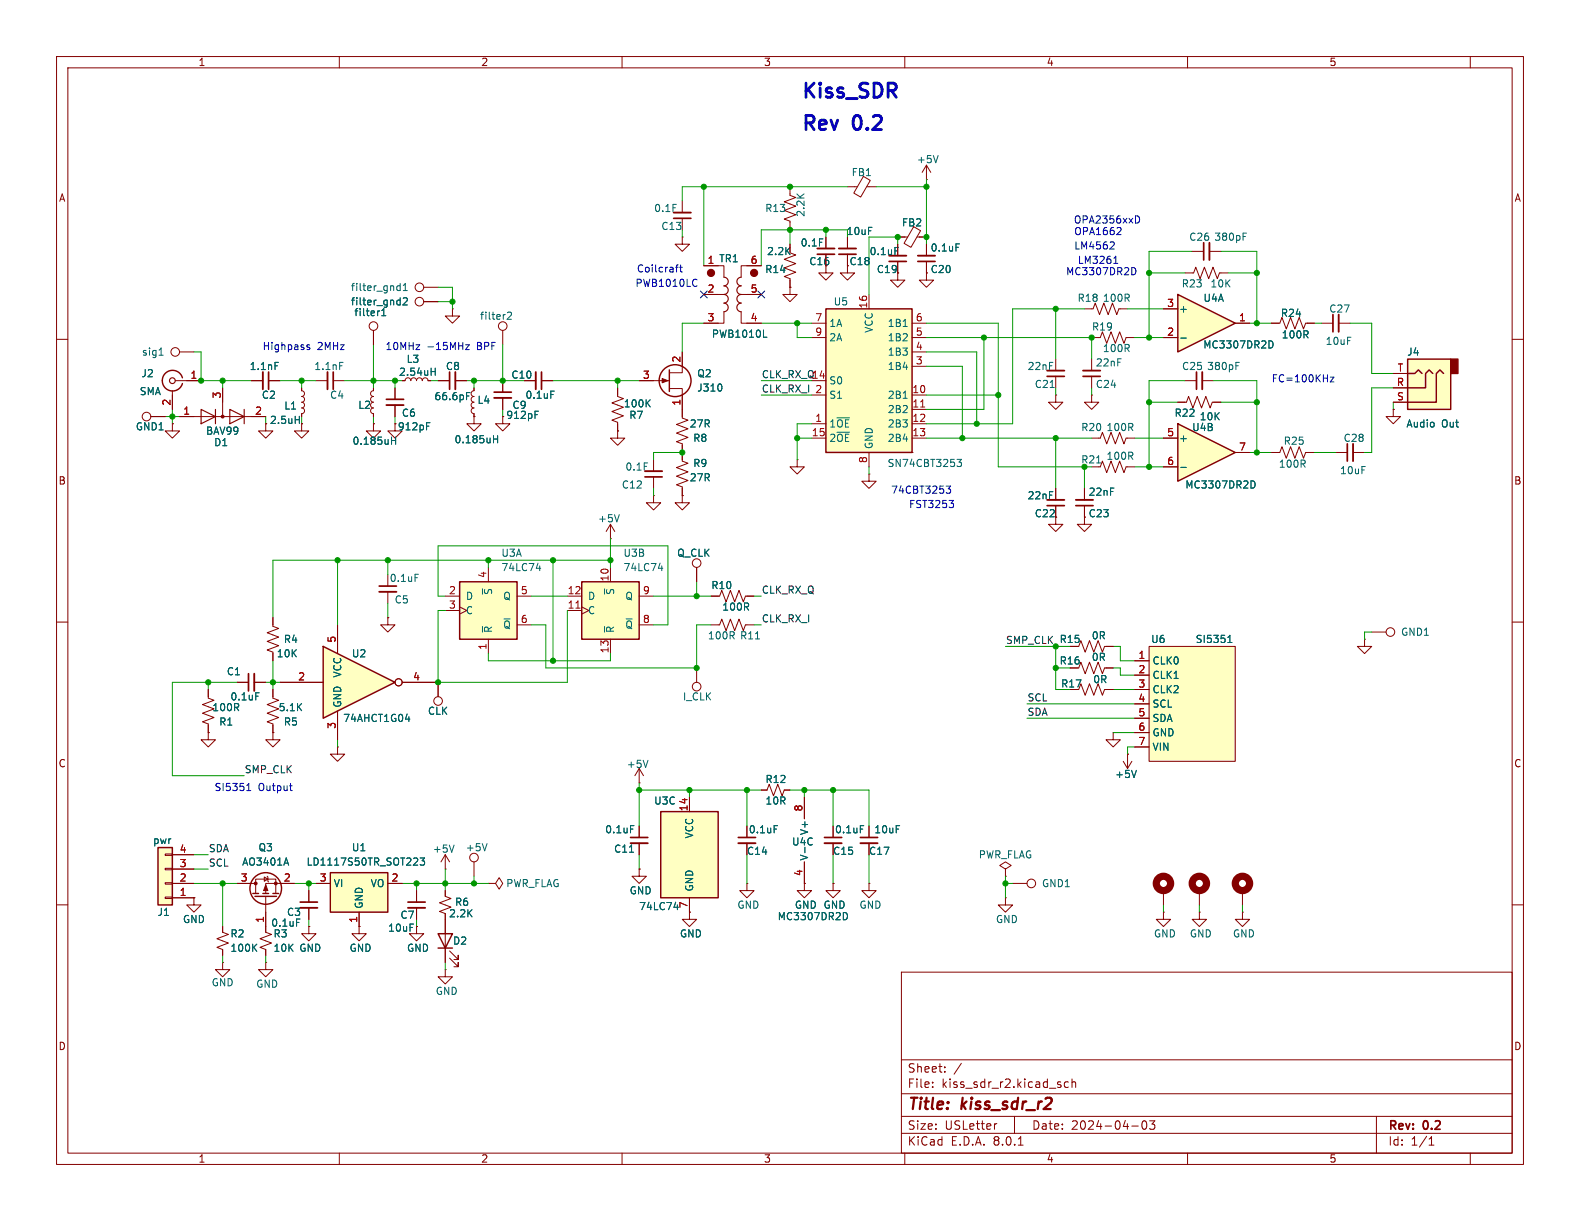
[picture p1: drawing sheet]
<svg xmlns="http://www.w3.org/2000/svg" width="279mm" height="216mm" viewBox="0 0 279 216" stroke-linecap="round" stroke-linejoin="round" font-family="sans-serif">
<g fill="none" stroke="#840000" stroke-width=".18">
<path d="M10 10h259.4v195.9h-259.4zM12 12h255.4v191.9h-255.4zM60 10v2M110 10v2M160 10v2M210 10v2M260 10v2M10 60h2M163.8 43.2v2M163.8 46.2v2.1M267.4 60h2M10 110h2"/>
<path d="M123.2 118.1v2.6M267.4 110h2M113 138.4h.1M113 135.9l-.7 1.3M113 135.9v2.5M113 135.9l.8 1.3M134.6 139.7h1l.4-1 .8 2 .7-2 .8 2 .4-1h1M10 160h2M78.7 157.5v1l1.1 .4-2.1 .7 2.1 .8-2.1 .8 1 .3v1.1M132.1 149.1v2M142.2 156.2v1.3h1.3l-1.3 1.3-1.2-1.3h1.2M142.2 156.2h.1"/>
<path d="M142.2 141v3.8M142.2 152.4v3.8M147.3 156.2v1.3h1.3l-1.3 1.3-1.3-1.3h1.3M147.3 156.2h.1M147.3 149.1v2M267.4 160h2M121.9 161.3v1.3h1.3l-1.3 1.2-1.3-1.2h1.3M121.9 161.3h.1M159.4 171.9h108v32h-108zM159.4 197.4h108M159.4 193.4h108M159.4 187.4h108"/>
<path d="M164.9 192.1v.2M164.9 191.4v.1M167.1 189.4v.2M167.1 188.7v.1M170 188l-1.3 1.9M176.3 198.7l-.3 .1M179.4 197.4v3M187.6 191.9v.3M188.9 191.4l-.4-.1-.3 .3v.4l.2 .2h.5M189.6 191.4l.2-.1 .3 .1 .1 .9M189.6 190.8v1.5M200.1 199.1h1.2"/>
<path d="M202.1 198.3l.2-.1a.81 .81 0 0 1 .6 .6 .81 .81 0 0 1-.3 .8l-.2 .1a.81 .81 0 0 1-.3-1.4zM203.3 198.2h.9l-.5 .6 .4 .1v.6l-.2 .2h-.4l-.2-.2M243.4 197.4v6.5M60 203.9v2M110 203.9v2M159.4 200.4h108M160 203.9v2M180.1 202.5h.8M210 203.9v2M252.7 202.5h.9M252.7 201.4l.4-.4v1.5M260 203.9v2"/>
<circle cx="123.2" cy="121.4" r=".76"/>
</g>
<path d="M162.3 45.2h3.1M130.6 149.1h3M145.8 149.1h3" fill="none" stroke="#840000" stroke-width=".33"/>
<path d="M162.3 46.2h3.1M130.6 148.1h3M145.8 148.1h3" fill="none" stroke="#840000" stroke-width=".3"/>
<path d="M169.1 43.1h.6M114.6 134.4l-.4 1.3M136.9 146h.6M142.3 149.8v1M152.1 146h.6M149.6 161.4a.72 .72 0 0 1-.2 1.2" fill="none" stroke="#006464" stroke-width=".18"/>
<path d="M116.8 143.5h10.2v15.3h-10.2z" fill="#ffffc2"/>
<path d="M116.8 143.5h10.2v15.3h-10.2z" fill="none" stroke="#840000" stroke-width=".25"/>
<g fill="none" stroke="#840000" stroke-width=".18">
<path d="M120.6 35.6v2M120.6 38.6v2M120.6 41.9v1.3h1.3l-1.3 1.3-1.2-1.3h1.2M120.6 41.9h.1M124.5 47h3.5v2M124.5 52.1h3.8M128 55.1v2.1h-3.5M130.8 52.1h3.8M131.1 55.1v2.1h3.5M134.6 47h-3.5v2M139.7 50.8v1.3h1.3l-1.3 1.2-1.3-1.2h1.3M139.7 50.8h.1"/>
<path d="M186.7 69.9v1.2h1.3l-1.3 1.3-1.3-1.3h1.3M186.7 69.9h.1M186.7 63.5v2M186.7 66.5v2.1M193 69.9v1.2h1.3l-1.3 1.3-1.2-1.3h1.2M193 69.9h.1M193 77.5h1.6l.3-1 .8 2 .8-2 .7 2 .8-2 .8 2 .3-1h1.6M107.9 95.3h.1M107.9 92.7l-.7 1.3M107.9 92.7v2.6M107.9 92.7l.8 1.3M194.6 82.6l.3-1.1 .8 2.1 .8-2.1 .7 2.1 .8-2.1 .8 2.1 .3-1h1.6"/>
<path d="M68.6 109.2v1.3h1.2l-1.2 1.3-1.3-1.3h1.3M68.6 109.2h.1M83.8 152.4v2.5M86.4 156.2h1.2l.7-1 .6 1-.6 1-.7-1M86.4 156.2h.1M113 153.7v1.2h1.3l-1.3 1.3-1.2-1.3h1.2M113 153.7h.1M113 146.1v2M113 149.1v2M121.9 141v2.5M121.9 158.8v2.5M153.7 156.2v1.3h1.2l-1.2 1.3-1.3-1.3h1.3"/>
<path d="M153.7 156.2h.1M153.7 146.1v2M153.7 149.1v2M177.8 153.7l1-.7-1-.6-1 .6 1 .7v1.2M177.8 154.9h.1M177.8 158.8v1.2h1.3l-1.3 1.3-1.3-1.3h1.3M177.8 158.8h.1"/>
<circle cx="83.8" cy="151.6" r=".76"/>
</g>
<path d="M135 59.6h.6M185.7 68.5h.7M109.5 91l-.4 1.3M193.9 81.9h.7M86.1 149.2l-.4 1.2M111.3 150.7h.7M111.5 146h.6M119.2 160.4h.8M119.8 160v.9" fill="none" stroke="#006464" stroke-width=".18"/>
<path d="M119.1 37.6h3.1M185.2 65.5h3M111.5 149.1h3.1M152.1 149.1h3.1" fill="none" stroke="#840000" stroke-width=".33"/>
<path d="M119.1 38.6h3.1M185.2 66.5h3M111.5 148.1h3.1M152.1 148.1h3.1" fill="none" stroke="#840000" stroke-width=".3"/>
<g fill="#840000" stroke="#840000" stroke-width=".18">
<circle cx="125.7" cy="48.3" r=".63"/>
<circle cx="133.3" cy="48.3" r=".63"/>
</g>
<path d="M128 49a.77 .77 0 0 1 .8 .8 .77 .77 0 0 1-.8 .8 .76 .76 0 0 1 .8 .7 .76 .76 0 0 1-.8 .8 .77 .77 0 0 1 .8 .7 .77 .77 0 0 1-.8 .8 .76 .76 0 0 1 .8 .8 .76 .76 0 0 1-.8 .7M131.1 49a.76 .76 0 0 0-.8 .8 .76 .76 0 0 0 .8 .7 .76 .76 0 0 0-.8 .8 .76 .76 0 0 0 .8 .8 .76 .76 0 0 0-.8 .7 .76 .76 0 0 0 .8 .8 .77 .77 0 0 0-.8 .8 .77 .77 0 0 0 .8 .7" fill="none" stroke="#840000" stroke-width=".2"/>
<path d="M102.9 102.9h10.1v10.1h-10.1z" fill="#ffffc2"/>
<path d="M102.9 102.9h10.1v10.1h-10.1z" fill="none" stroke="#840000" stroke-width=".25"/>
<g fill="none" stroke="#840000" stroke-width=".18">
<path d="M139.7 33v1.5l1 .4-2 .8 2 .7-2 .8 2 .8-2 .7 1 .4v1.5M139.7 44.7l1 .4-2 .7 2 .8-2 .8 2 .7-2 .8 1 .4v1.5M139.7 43.2v1.3M186.7 91.4v1.3h1.3l-1.3 1.3-1.3-1.3h1.3M186.7 91.4h.1M186.7 86.4v2M186.7 89.4v2M191.8 91.4v1.3h1.2l-1.2 1.3-1.3-1.3h1.3M191.8 91.4h.1M191.8 86.4v2M191.8 89.4v2M100.3 108h2.6"/>
<path d="M100.3 105.4h2.6M102.9 107.3l1.2 .7-1.2 .6M107.9 100.3v2.6M107.9 113v2.6M113 105.4h2.6M113 110.5h2.6M125.7 110.5h1.6l.3-1 .8 2 .8-2 .7 2 .8-2 .7 2 .4-1h1.5"/>
</g>
<path d="M101.8 107.5h.8" fill="none" stroke="#a90000" stroke-width=".18"/>
<path d="M106.9 110.8v1M116.4 100.5h.8M117 100.1v.8M133.6 113h.7" fill="none" stroke="#006464" stroke-width=".18"/>
<path d="M185.2 88.4h3M190.2 88.4h3.1" fill="none" stroke="#840000" stroke-width=".33"/>
<path d="M185.2 89.4h3M190.2 89.4h3.1" fill="none" stroke="#840000" stroke-width=".3"/>
<path d="M81.3 102.9h10.1v10.1h-10.1z" fill="#ffffc2"/>
<path d="M81.3 102.9h10.1v10.1h-10.1z" fill="none" stroke="#840000" stroke-width=".25"/>
<path d="M141 81.3v1.3h1.2l-1.2 1.2-1.3-1.2h1.3M141 81.3h.1M153.7 83.8v1.3h1.2l-1.2 1.3-1.3-1.3h1.3M153.7 83.8h.1M78.7 105.4h2.6M78.7 108h2.6M81.3 107.3l1.2 .7-1.2 .6M86.4 100.3v2.6M86.4 113v2.6M91.4 105.4h2.6M91.4 110.5h2.6M125.7 105.4h1.6l.3-1 .8 2 .8-2 .7 2 .8-2 .7 2 .4-1h1.5" fill="none" stroke="#840000" stroke-width=".18"/>
<path d="M85.3 110.8v1M94.8 100.5h.8M95.4 100.1v.8" fill="none" stroke="#006464" stroke-width=".18"/>
<path d="M146 54.6h15.3v25.4h-15.3z" fill="#ffffc2"/>
<path d="M146 54.6h15.3v25.4h-15.3z" fill="none" stroke="#840000" stroke-width=".25"/>
<g fill="none" stroke="#840000" stroke-width=".18">
<path d="M143.5 59.7h2.5M143.5 57.2h2.5M153.7 52.1v2.5M161.3 59.7h2.5M161.3 57.2h2.5M224.8 57.2h1.5l.4-1.1 .8 2.1 .7-2.1 .8 2.1 .7-2.1 .8 2.1 .4-1h1.5M233.7 57.2h2M236.7 57.2h2.1M143.5 74.9h2.5M143.5 69.9h2.5M143.5 77.5h2.5M143.5 67.3h2.5"/>
<path d="M161.3 74.9h2.5M161.3 69.9h2.5M161.3 72.4h2.5M161.3 77.5h2.5M161.3 64.8h2.5M161.3 62.2h2.5M153.7 80v2.6M161.3 80h.1M224.8 80h1.5l.4-1 .8 2 .7-2 .8 2 .7-2 .8 2 .4-1h1.5M236.2 80h2.1M239.3 80h2M68.6 104.6v2.1"/>
<path d="M190.8 114.3l.3-1 .8 2 .8-2 .7 2 .8-2 .7 2 .4-1h1.5M241.3 113v1.3h1.3l-1.3 1.3-1.3-1.3h1.3M241.3 113h.1M242.6 111.8h2.5"/>
<circle cx="245.9" cy="111.8" r=".76"/>
</g>
<path d="M159.7 57.7h.7M159.7 70.4h.7M169.2 81.2h.8l-.4 .5 .4 .1v.6l-.2 .1-.5-.1M73.4 101.5h.6" fill="none" stroke="#006464" stroke-width=".18"/>
<path d="M162.8 72h.7" fill="none" stroke="#a90000" stroke-width=".18"/>
<path d="M236.7 55.6v3.1M239.3 78.5v3M67.1 104.6h3" fill="none" stroke="#840000" stroke-width=".33"/>
<path d="M235.7 55.6v3.1M238.3 78.5v3M67.1 103.6h3" fill="none" stroke="#840000" stroke-width=".3"/>
<path d="M208.3 52.1l10.1 5.1-10.1 5z" fill="#ffffc2"/>
<path d="M208.3 52.1l10.1 5.1-10.1 5z" fill="none" stroke="#840000" stroke-width=".25"/>
<path d="M205.7 59.7h2.6M205.7 54.6h2.6M218.4 57.2h2.6M246.4 72.4v1.3h1.2l-1.2 1.2-1.3-1.2h1.3M246.4 72.4h.1M115.6 87.6v1.3h1.2l-1.2 1.3-1.3-1.3h1.3M115.6 87.6h.1M115.6 81.3v2M115.6 84.3v2.1M120.6 87.6v1.3h1.3l-1.3 1.3-1.2-1.3h1.2M120.6 87.6h.1M120.6 80v1.5l1.1 .4-2.1 .8 2.1 .7-2.1 .8 2.1 .8-2.1 .7 1 .4v1.5" fill="none" stroke="#840000" stroke-width=".18"/>
<path d="M208.8 59.8h1M224.7 60.3a.68 .68 0 0 1 .4 .6 .68 .68 0 0 1-.4 .6" fill="none" stroke="#006464" stroke-width=".18"/>
<path d="M114 83.3h3.1" fill="none" stroke="#840000" stroke-width=".33"/>
<path d="M114 84.3h3.1" fill="none" stroke="#840000" stroke-width=".3"/>
<path d="M248.9 63.5h7.6v8.9h-7.6z" fill="#ffffc2"/>
<path d="M256.5 63.5h1.3v2.5h-1.3z" fill="#840000" stroke="#840000" stroke-width=".25"/>
<path d="M248.9 63.5h7.6v8.9h-7.6zM248.9 66h1.3l.6-.6 .7 .6M253.4 66l-.7-.6-.6 .6v2.6h-3.2M255.3 66l-.7-.6-.6 .6v5.1h-5.1" fill="none" stroke="#840000" stroke-width=".25"/>
<path d="M246.4 68.6h2.5M246.4 71.1h2.5M246.4 66h2.5" fill="none" stroke="#840000" stroke-width=".18"/>
<path d="M208.3 74.9l10.1 5.1-10.1 5.1z" fill="#ffffc2"/>
<path d="M208.3 74.9l10.1 5.1-10.1 5.1z" fill="none" stroke="#840000" stroke-width=".25"/>
<g fill="none" stroke="#840000" stroke-width=".18">
<path d="M191.8 54.6h1.5l.4-1 .7 2 .8-2 .8 2 .7-2 .8 2 .4-1h1.5M193 59.7h1.6l.3-1 .8 2 .8-2 .7 2 .8-2 .8 2 .3-1h1.6M209.5 48.3h1.6l.4-1.1 .7 2.1 .8-2.1 .7 2.1 .8-2.1 .8 2.1 .3-1h1.6M210.8 44.5h2.1M213.9 44.5h2M66 68.6v.5l-.3 .1-.2 .4 .2 .4 .3 .1-.3 .1-.1 .2v.5l.4 .2-.3 .2-.2 .3 .2 .4 .3 .1-.3 .2-.2 .3 .2 .4 .3 .1v.6M193 63.5v2M193 66.5v2.1M205.7 77.5h2.6M208.3 71.1h1.5l.4-1 .7 2 .8-2 .8 2 .7-2 .8 2 .4-1h1.5M209.5 67.3h2.1M212.6 67.3h2"/>
<path d="M205.7 82.6h2.6M218.4 80h2.6M48.3 109.2v1.5l1 .4-2.1 .8 2.1 .7-2.1 .8 2.1 .8-2.1 .7 1.1 .4v1.5M123.2 100.3v2.6M196.8 129.5v1.3h1.3l-1.3 1.3-1.2-1.3h1.2M196.8 129.5h.1M198.6 134.6l.8 1.3M199.4 133.4h.1M199.4 133.4v2.5M200.2 134.6l-.8 1.3M179.1 156.2h2.5M205.7 157.5v2.5"/>
<path d="M212.1 157.5v2.5M219.7 157.5v2.5M205.7 161.3v1.3h1.3l-1.3 1.2-1.2-1.2h1.2M205.7 161.3h.1M212.1 161.3v1.3h1.3l-1.3 1.2-1.3-1.2h1.3M212.1 161.3h.1M219.7 161.3v1.3h1.3l-1.3 1.2-1.3-1.2h1.3M219.7 161.3h.1"/>
<circle cx="123.2" cy="99.6" r=".76"/>
<circle cx="182.4" cy="156.2" r=".76"/>
</g>
<path d="M219.8 41.8h.4M219.8 41.2h.6M69.2 77.9h.8M70 77.3v1.3M218.6 64.7h.4M218.6 64.1h.6M208.8 82.6h1M221.5 85a.68 .68 0 0 1 .5 .7 .68 .68 0 0 1-.5 .6M201 136.2l-.5 1.3" fill="none" stroke="#006464" stroke-width=".18"/>
<path d="M213.9 42.9v3.1M191.5 65.5h3.1M212.6 65.8v3" fill="none" stroke="#840000" stroke-width=".33"/>
<path d="M212.9 42.9v3.1M191.5 66.5h3.1M211.6 65.8v3" fill="none" stroke="#840000" stroke-width=".3"/>
<g fill="none" stroke="#840000" stroke-width="1.3">
<circle cx="205.7" cy="156.2" r="1.27"/>
<circle cx="212.1" cy="156.2" r="1.27"/>
<circle cx="219.7" cy="156.2" r="1.27"/>
</g>
<path d="M203.2 114.3h15.2v20.3h-15.2z" fill="#ffffc2"/>
<g fill="none" stroke="#840000" stroke-width=".18">
<path d="M149.9 33h1.7M152.7 31.2l1.2 .7-1.7 2.9-1.2-.7zM153.3 33h1.6M163.8 31.8h.1M163.8 29.2l.8 1.3M163.8 29.2v2.6M163.8 29.2l-.7 1.3M88.9 58.4v2.6M146 45v3.3h1.3l-1.3 1.2-1.2-1.2h1.2M146 41.9v2M149.9 45v3.3h1.2l-1.2 1.2-1.3-1.2h1.3M149.9 41.9v2"/>
<path d="M158.7 48.3v1.2h1.3l-1.3 1.3-1.2-1.3h1.2M158.7 48.3h.1M158.7 43.2v2M158.7 46.2v2.1M158.7 41.9h1.8M161.6 40.1l1.2 .7-1.7 2.9-1.2-.7zM162.2 41.9h1.6M163.8 48.3v1.2h1.3l-1.3 1.3-1.2-1.3h1.2M163.8 48.3h.1M26.7 73.7h2.5M30.5 74.9v1.3h1.2l-1.2 1.3-1.3-1.3h1.3M30.5 74.9h.1"/>
<path d="M30.5 69.1v3.3M31 67.3h4.6M31.7 73.7h15.3M31.7 62.2h2.6M39.4 68.6v5.1M44.4 67.3h2.1M47 74.9v1.3h1.3l-1.3 1.3-1.3-1.3h1.3M47 74.9h.1M47.5 67.3h2M88.9 73.7v1.2h1.3l-1.3 1.3-1.3-1.3h1.3M88.9 67.3v2M88.9 70.4v2"/>
<path d="M92.7 67.3h2M95.8 67.3h2M190.8 118.1l.3-1 .8 2 .8-2 .7 2 .8-2 .7 2 .4-1h1.5M200.7 116.8h2.5M200.7 119.4h2.5M203.2 114.3h15.2v20.3h-15.2zM190.8 121.9l.3-1 .8 2 .8-2 .7 2 .8-2 .7 2 .4-1h1.5M200.7 121.9h2.5M200.7 124.5h2.5M200.7 127h2.5M200.7 129.5h2.5M200.7 132.1h2.5"/>
<path d="M132.1 156.2v1.3h1.2l-1.2 1.3-1.3-1.3h1.3M132.1 156.2h.1"/>
<circle cx="88.9" cy="57.7" r=".76"/>
<circle cx="25.9" cy="73.7" r=".76"/>
<circle cx="31" cy="62.2" r=".76"/>
</g>
<path d="M165.9 27.5l-.4 1.3M89.7 55.3l.5-.1 .3 .4-.8 .9h.8M158.3 43.8h.6M28.1 62.8h.8M48.6 64.1h.6M94.6 73.3h.4M94.6 72.7h.6M97.4 69.2h.6M217.1 113.6h.7M217.1 112.7l.4-.4v1.3" fill="none" stroke="#006464" stroke-width=".18"/>
<g fill="none" stroke="#840000" stroke-width=".2">
<path d="M35.6 72.4l2.5 1.3-2.5 1.2zM38.1 72.4v2.5M40.6 72.4l2.6 1.3-2.6 1.2zM43.2 72.4v2.5"/>
<circle cx="30.5" cy="67.3" r=".51"/>
</g>
<circle cx="39.4" cy="73.7" r=".25" fill="#840000" stroke="#840000" stroke-width=".18"/>
<path d="M144.5 43.9h3.1M148.3 43.9h3.1M157.2 45.2h3.1M46.5 65.8v3M87.4 70.4h3M94.7 65.8v3" fill="none" stroke="#840000" stroke-width=".33"/>
<path d="M144.5 45h3.1M148.3 45h3.1M157.2 46.2h3.1M47.5 65.8v3M87.4 69.3h3M95.8 65.8v3" fill="none" stroke="#840000" stroke-width=".3"/>
<path d="M32.3 66.8a1.81 1.81 0 0 0-2.8-1 1.81 1.81 0 0 0 0 3 1.81 1.81 0 0 0 2.8-1" fill="none" stroke="#840000" stroke-width=".25"/>
<path d="M57.1 114.3l12.7 6.4-12.7 6.3z" fill="#ffffc2"/>
<g fill="none" stroke="#840000" stroke-width=".25">
<path d="M118.4 65.4v3.8M57.1 114.3l12.7 6.4-12.7 6.3z"/>
<circle cx="119.4" cy="67.3" r="2.82"/>
</g>
<g fill="none" stroke="#840000" stroke-width=".18">
<path d="M109.2 76.2v1.3h1.3l-1.3 1.2-1.3-1.2h1.3M109.2 76.2h.1M109.2 68.6v1.5l1 .4-2 .7 2 .8-2 .8 2 .7-2 .8 1 .4v1.5M113 67.3h5.4M118.4 68.7h2.2v5.2l1.1 .4-2.1 .8 2.1 .7-2.1 .8 2.1 .7-2.1 .8 1 .4v1.5M120.6 62.2v3.7h-2.2M59.7 110.5v5.1M41.9 120.7h2M45 120.7h2M48.3 129.5v1.3h1.2l-1.2 1.3-1.3-1.3h1.3M48.3 129.5h.1M48.3 121.9v1.5l1 .4-2.1 .8 2.1 .7-2.1 .8 2.1 .8-2.1 .7 1.1 .4v1.5"/>
<path d="M49.5 120.7h7.6M59.7 132.1v1.3h1.3l-1.3 1.2-1.3-1.2h1.3M59.7 132.1h.1M59.7 125.7v5.1M71.1 120.7h6.4v2.5"/>
<circle cx="70.5" cy="120.6" r=".63"/>
<circle cx="77.5" cy="124" r=".76"/>
</g>
<path d="M114.4 71.2l.6 .8M115 70.7l-.7 .7M127.5 68l.2 .4-.2 .6M45.2 122.5h.6M71.7 127.2h.8M72.3 126.7v.9" fill="none" stroke="#006464" stroke-width=".18"/>
<path d="M45 119.1v3.1" fill="none" stroke="#840000" stroke-width=".33"/>
<path d="M43.9 119.1v3.1" fill="none" stroke="#840000" stroke-width=".3"/>
<path d="M117.1 66.9l1 .4-1 .4z" fill="#840000" stroke="#840000" stroke-width=".18"/>
<path d="M27.9 149.9h2.6v10.1h-2.6z" fill="#ffffc2"/>
<g fill="none" stroke="#840000" stroke-width=".18">
<path d="M66 58.4v2.6M74.9 50.8h2.6M74.9 53.3h2.6M80 54.6v1.3h1.3l-1.3 1.3-1.3-1.3h1.3M80 54.6h.1M53.3 68.6v.5l.4 .1 .1 .4-.1 .4-.4 .1 .4 .1 .2 .4-.2 .4-.4 .1 .5 .2v.5l-.2 .2-.3 .1 .4 .2 .2 .3-.2 .4-.4 .2v.5M53.3 74.9v1.3h1.3l-1.3 1.3-1.2-1.3h1.2M53.3 74.9h.1M55.9 67.3h2M58.9 67.3h2.1M66 74.9v1.3h1.3l-1.3 1.3-1.2-1.3h1.2M66 74.9h.1"/>
<path d="M69.8 74.9v1.3h1.3l-1.3 1.3-1.2-1.3h1.2M69.8 68.6v2M69.8 71.6v2.1M71.1 67.3h.5l.2-.3 .3-.2 .4 .2 .1 .3 .2-.3 .3-.2 .4 .2 .2 .3 .1-.3 .4-.2 .3 .2 .2 .3 .1-.3 .4-.2 .3 .2 .2 .3h.5M77.5 67.3h2M80.5 67.3h2M83.8 73.7v1.2h1.3l-1.3 1.3-1.3-1.3h1.3M83.8 73.7h.1M83.8 68.6v.5l-.3 .1-.2 .4 .2 .4 .3 .1-.3 .1-.2 .2 .1 .5 .4 .2-.3 .2-.2 .3 .2 .4 .3 .1-.3 .2-.2 .3 .2 .4 .3 .1v.6M36.8 121.9v1.5l1 .4-2 .8 2 .7-2 .8 2 .8-2 .7 1 .4v1.5M36.8 129.5v1.3h1.3l-1.3 1.3-1.2-1.3h1.2M36.8 129.5h.1"/>
<path d="M29.2 151h1.3v.3h-1.3zM29.2 153.5h1.3v.3h-1.3zM29.2 156.1h1.3v.2h-1.3zM29.2 158.6h1.3v.3h-1.3zM30.5 158.8h3.8M30.5 156.2h3.8M30.5 153.7h3.8M30.5 151.1h3.8M34.3 158.8v1.2h1.3l-1.3 1.3-1.3-1.3h1.3M34.3 158.8h.1M41.9 156.2h3.3M45.2 158v-2.6h3.6v2.6"/>
<path d="M46.7 155.1l.7 .3-.7 .4zM47 158.5v6.3l1 .4-2 .8 2 .8-2 .7 1 .4v1M47.2 154.9l.2 .2v.7l.1 .2M52.1 156.2h-5.1v1.8M54.6 157.5v2M73.7 157.5v2M78.7 153.7h.1M78.7 151.1v2.6M78.7 151.1l-.7 1.3M78.7 151.1l.8 1.3M39.4 170.2v1.3h1.2l-1.2 1.2-1.3-1.2h1.3M39.4 170.2h.1"/>
<path d="M39.4 163.8v1l1 .4-2 .8 2 .8-2 .7 1 .4v1M47 170.2v1.3h1.3l-1.3 1.2-1.3-1.2h1.3M47 170.2h.1M54.6 163.8v1.3h1.3l-1.3 1.3-1.3-1.3h1.3M54.6 163.8h.1M54.6 160.5v2.1M63.5 163.8v1.3h1.3l-1.3 1.3-1.3-1.3h1.3M63.5 163.8h.1M73.7 163.8v1.3h1.2l-1.2 1.3-1.3-1.3h1.3M73.7 163.8h.1M73.7 160.5v2.1M78.7 171.5v1.2h1.3l-1.3 1.3-1.2-1.3h1.2"/>
<path d="M78.7 171.5h.1M78.7 162.6v7.6M79.5 169.4l1.5 1.5v-.7v.7h-.7M79.5 168.1l1.5 1.6v-.8v.8h-.7"/>
<circle cx="66" cy="57.7" r=".76"/>
<circle cx="74.2" cy="53.3" r=".76"/>
<circle cx="74.2" cy="50.8" r=".76"/>
</g>
<g fill="none" stroke="#840000" stroke-width=".25">
<path d="M27.9 149.9h2.6v10.1h-2.6zM44.7 158h1M45.1 158.5h3.8M46.5 158h1M48.3 158h1M77.5 165.1h2.5l-1.3 2.5zM77.5 167.6h2.5"/>
<circle cx="47" cy="157.1" r="2.79"/>
</g>
<path d="M57.9 65.8v3M68.3 71.6h3.1M80.5 65.8v3M53.1 160.5h3M72.1 160.5h3.1" fill="none" stroke="#840000" stroke-width=".33"/>
<path d="M58.9 65.8v3M68.3 70.6h3.1M79.5 65.8v3M53.1 159.5h3M72.1 159.5h3.1" fill="none" stroke="#840000" stroke-width=".3"/>
<g fill="none" stroke="#006464" stroke-width=".18">
<path d="M67.5 55.8h.7M67.9 54.6v1.2M70.4 50.5l.4 .1M70.6 53.1h.2M70.8 50.1v1.3M70.8 52.6v1.3M70.8 51.3l-.4 .1M70.8 53.9h-.2M71.3 51.4h.7M71.3 50.5l.4-.4v1.3M71.3 52.8l.5-.2 .2 .4-.7 .9h.7M52.2 74.2h.7"/>
<path d="M52.9 73.6v1.3M60.1 64.1h.6M75.4 75.4h.5M75.4 74.7h.6M76.2 65.7h.8M77 65.1v1.3M82.5 70h.4M82.5 69.4h.6M87.3 77.6h.7M88 77v1.3M50.6 151.7l.4 1.3M80.3 149.4l-.4 1.3"/>
<path d="M44.9 167.5l.5 .7M45.4 166.9l-.7 .8"/>
</g>
<g fill="#840000" stroke="#840000" stroke-width=".18">
<path d="M47 156.5l.4 1h-.8z"/>
<circle cx="48.8" cy="156.2" r=".25"/>
<circle cx="45.2" cy="156.2" r=".25"/>
</g>
<path d="M58.4 154.3h10.2v7h-10.2z" fill="#ffffc2"/>
<path d="M58.4 154.3h10.2v7h-10.2z" fill="none" stroke="#840000" stroke-width=".25"/>
<g fill="none" stroke="#840000" stroke-width=".18">
<path d="M66 58.4v2.6M74.9 53.3h2.6M124.5 57.2h2.5M124.5 47h2.5M124.5 52.1h2.5M132.1 57.2h2.5M132.1 47h2.5M132.1 52.1h2.5M139.7 50.8h.1M139.7 43.2v1.3M139.7 49.5v1.3M146 41.9v2"/>
<path d="M146 45v2M149.9 41.9v2M149.9 45v2M158.7 48.3h.1M158.7 41.9h1.3M158.7 43.2v2M158.7 46.2v2.1M162.6 41.9h1.2M163.8 48.3h.1M163.8 43.2v2M163.8 46.2v2.1M205.7 59.7h2.6"/>
<path d="M205.7 54.6h2.6M218.4 57.2h2.6M224.8 57.2h1.3M231.1 57.2h1.3M26.7 73.7h2.5M30.5 74.9h.1M30.5 69.9v2.5M31.7 73.7h2.6M33 67.3h2.6M39.4 68.6v2.5M44.4 73.7h2.6M44.4 67.3h2.1"/>
<path d="M47 74.9h.1M47.5 67.3h2M53.3 74.9h.1M53.3 68.6v.5M53.3 73.2v.5M66 74.9h.1M66 68.6v.5M66 73.2v.5M69.8 68.6v2M69.8 71.6v2.1M71.1 67.3h.5M75.7 67.3h.5"/>
<path d="M77.5 67.3h2M80.5 67.3h2M83.8 73.7h.1M83.8 68.6v.5M83.8 73.2v.5M88.9 67.3v2M88.9 70.4v2M92.7 67.3h2M95.8 67.3h2M109.2 76.2h.1M109.2 68.6v1.3M109.2 74.9v1.3"/>
<path d="M113 67.3h2.6M120.6 62.2v2.6M120.6 69.9v3.8M120.6 78.7v2.6M205.7 77.5h2.6M208.3 71.1h1.2M214.6 71.1h1.3M246.4 72.4h.1M246.4 71.1h2.5M246.4 68.6h2.5M246.4 66h2.5M120.6 87.6h.1"/>
<path d="M120.6 86.4v1.2M186.7 91.4h.1M186.7 86.4v2M186.7 89.4v2M191.8 91.4h.1M191.8 86.4v2M191.8 89.4v2M205.7 82.6h2.6M218.4 80h2.6M48.3 109.2v1.3M48.3 115.6v1.2M59.7 110.5v5.1"/>
<path d="M68.6 109.2h.1M123.2 100.3v2.6M125.7 105.4h1.3M132.1 105.4h1.2M195.6 118.1h1.2M195.6 114.3h1.2M200.7 116.8h2.5M200.7 119.4h2.5M36.8 129.5h.1M36.8 121.9v1.3M36.8 128.3v1.2M41.9 120.7h2"/>
<path d="M45 120.7h2M48.3 129.5h.1M48.3 121.9v1.3M48.3 128.3v1.2M49.5 120.7h7.6M59.7 125.7v5.1M71.1 120.7h6.4v2.5M134.6 139.7h1M138.7 139.7h1M195.6 121.9h1.2M199.4 133.4h.1M200.7 121.9h2.5"/>
<path d="M200.7 124.5h2.5M200.7 127h2.5M200.7 129.5h2.5M200.7 132.1h2.5M30.5 156.2h3.8M30.5 158.8h3.8M30.5 153.7h3.8M30.5 151.1h3.8M34.3 158.8h.1M41.9 156.2h2.5M49.5 156.2h2.6M54.6 157.5v2"/>
<path d="M55.9 156.2h2.5M68.6 156.2h2.5M73.7 157.5v2M78.7 157.5v1M113 153.7h.1M113 146.1v2M113 149.1v2M121.9 141v2.5M121.9 158.8v2.5M132.1 149.1v2M142.2 156.2h.1M142.2 141v3.8"/>
<path d="M142.2 152.4v3.8M147.3 156.2h.1M147.3 149.1v2M153.7 146.1v2M153.7 149.1v2M39.4 163.8v1M39.4 167.9v1M47 161.3v3.5M47 167.9v1M54.6 163.8h.1M54.6 160.5v2.1M63.5 163.8h.1"/>
<path d="M63.5 161.3v2.5M73.7 163.8h.1M73.7 160.5v2.1M78.7 161.5v3.6M78.7 167.6v2.6M121.9 161.3h.1"/>
<circle cx="70.5" cy="120.6" r=".63"/>
</g>
<g fill="none" stroke="#006464" stroke-width=".18">
<path d="M67.5 55.8h.7M67.9 54.6v1.2M70.6 53.1h.2M70.8 52.6v1.3M70.8 53.9h-.2M71.3 52.8l.5-.2 .2 .4-.7 .9h.7M135 59.6h.6M158.3 43.8h.6M169.1 43.1h.6M208.8 59.8h1M48.6 64.1h.6M52.2 74.2h.7"/>
<path d="M52.9 73.6v1.3M69.2 77.9h.8M70 77.3v1.3M75.4 75.4h.5M75.4 74.7h.6M76.2 65.7h.8M77 65.1v1.3M82.5 70h.4M82.5 69.4h.6M87.3 77.6h.7M88 77v1.3M94.6 73.3h.4"/>
<path d="M94.6 72.7h.6M97.4 69.2h.6M114.4 71.2l.6 .8M115 70.7l-.7 .7M127.5 68l.2 .4-.2 .6M224.7 60.3a.68 .68 0 0 1 .4 .6 .68 .68 0 0 1-.4 .6M208.8 82.6h1M221.5 85a.68 .68 0 0 1 .5 .7 .68 .68 0 0 1-.5 .6M217.1 113.6h.7M217.1 112.7l.4-.4v1.3M45.2 122.5h.6M71.7 127.2h.8"/>
<path d="M72.3 126.7v.9M201 136.2l-.5 1.3M50.6 151.7l.4 1.3M74.3 151.7h.8l-.4 .5 .3 .1v.6l-.2 .1-.5-.1M111.3 150.7h.7M111.5 146h.6M136.9 146h.6M142.3 149.8v1M152.1 146h.6M44.9 167.5l.5 .7M45.4 166.9l-.7 .8M119.2 160.4h.8"/>
<path d="M119.8 160v.9M149.6 161.4a.72 .72 0 0 1-.2 1.2"/>
</g>
<g fill="none" stroke="#0000c2" stroke-width=".18">
<path d="M200.8 38.2a.64 .64 0 0 1 .7 .6 .64 .64 0 0 1-.7 .6M119.5 47.3h.4M119.9 46.8l-.3 .2v1.1M120.2 47.3h.5M120.4 46.8v1.1l.3 .2M123 49.4l.3 .1M123.3 50.5l-.3 .1M196.5 42.8h.4l.1 .3-.7 .9h.7M197 46.6h.7M197.1 45.6l.2-.3v1.3M198.2 40.3v.5l-.7 .7h.8M200.4 47.3a.68 .68 0 0 1 .5 .7 .68 .68 0 0 1-.5 .6"/>
<path d="M54.3 61.2l.5 .4-.2 .2h-.3M54.7 61h-.3l-.1 .2M82.3 61h.7l-.7 .8h.7M235.2 66.7h.7l-.7 .8h.7M167.3 85.9h.8l-.4 .5 .3 .2v.5l-.1 .1h-.5M167.8 88.5h.8l-.4 .5M168.4 89l.2 .2v.3l-.2 .3M43.6 139.8h.8M43.6 138.9l.4-.4v1.3M51.2 138.9h.5M51.6 139.8h.1"/>
</g>
<g fill="none" stroke="#009600" stroke-width=".18">
<path d="M124.5 33v14M149.9 33h-29.3v2.6M154.9 33h8.9M163.8 31.8v11.4M77.5 50.8h2.5v3.8M77.5 53.3h2.5M120.6 40.6v1.3M124.5 57.2h-3.9v5M134.6 57.2h8.9M139.7 40.6v2.6M141 57.2v2.5h2.5M146 40.6v1.3"/>
<path d="M149.9 40.6h-15.3v6.4M158.7 43.2v-1.3h-5v10.2M163.8 57.2h12.7v25.4h15.3v3.8M163.8 59.7h29.2v3.8M174 59.7v12.7h-10.2M186.7 54.6v8.9M191.8 54.6h-12.7v20.3h-15.3M199.4 54.6h6.3M200.7 59.7h5M203.2 48.3h6.3M210.8 44.5h-7.6v15.2M215.9 44.5h6.3v12.7"/>
<path d="M217.2 48.3h5M221 57.2h3.8M232.4 57.2h1.3M238.8 57.2h3.8v8.8h3.8M29.2 73.7h2.5M30.5 72.4v2.5M34.3 62.2h1.3v5.1h8.8M39.4 67.3v1.3M47 73.7v1.2M49.5 67.3h6.4M53.3 67.3v1.3M53.3 73.7v1.2"/>
<path d="M61 67.3h10.1M66 61v7.6M66 73.7v1.2M69.8 67.3v1.3M69.8 73.7v1.2M76.2 67.3h1.3M82.5 67.3h10.2M83.8 67.3v1.3M88.9 61v6.3M97.8 67.3h15.2M109.2 67.3v1.3M134.6 67.3h8.9"/>
<path d="M134.6 69.9h8.9M141 77.5h2.5M143.5 74.9h-2.5v6.4M163.8 62.2h8.9v12.7M163.8 69.9h12.7M163.8 64.8h6.4v12.7M163.8 77.5h29.2M186.7 68.6v1.3M186.7 77.5v8.9M193 68.6v1.3M200.7 77.5h5M203.2 71.1h5.1"/>
<path d="M209.5 67.3h-6.3v15.3M214.6 67.3h7.6v12.7M215.9 71.1h6.3M246.4 68.6h-3.8v11.4h-1.3M246.4 71.1v1.3M59.7 99.1v11.4M68.6 99.1v2.5M86.4 99.1v1.2M97.8 99.1v17.7M107.9 99.1h-59.6v10.1M107.9 95.3v5M115.6 86.4v1.2"/>
<path d="M120.6 80h-5v1.3M153.7 82.6v1.2M200.7 82.6h5M221 80h3.8M232.4 80h3.8M48.3 116.8v5.1M68.6 106.7v2.5M78.7 108h-1.2v12.7h22.8v-12.7M78.7 105.4h-1.2v-8.9h40.6v14h-2.5M86.4 115.6v1.2h21.5v-1.2M94 110.5h2.5v7.6h26.7v-7.6h2.5M94 105.4h6.3"/>
<path d="M115.6 105.4h10.1M123.2 102.9v2.5M133.3 105.4h1.3M133.3 110.5h1.3M177.8 114.3h8.9v7.6h2.5M186.7 118.1h2.5M196.8 118.1h1.3v1.3h2.6M196.8 114.3h1.3v2.5h2.6M242.6 111.8h-1.3v1.2M36.8 120.7v1.2M41.9 120.7h-11.4v16.5h12.7M47 120.7h2.5"/>
<path d="M59.7 130.8v1.3M113 139.7h21.6M113 138.4v7.7M121.9 139.7v1.3M132.1 139.7v6.4M139.7 139.7h14v6.4M142.2 139.7v1.3M147.3 139.7v6.4M181.6 127h19.1M181.6 124.5h19.1M196.8 121.9h3.9M196.8 129.5h3.9"/>
<path d="M200.7 132.1h-1.3v1.3M34.3 153.7h2.5M34.3 151.1h2.5M34.3 156.2h7.6M39.4 156.2v7.6M52.1 156.2h3.8M54.6 156.2v1.3M71.1 156.2h15.3M73.7 156.2v1.3M78.7 153.7v3.8M83.8 154.9v1.3M113 151.1v2.6"/>
<path d="M132.1 151.1v5.1M147.3 151.1v5.1M153.7 151.1v5.1M177.8 156.2h1.3M177.8 154.9v3.9M39.4 168.9v1.3M47 168.9v1.3M54.6 162.6v1.2M73.7 162.6v1.2M78.7 170.2v1.3M205.7 160v1.3M212.1 160v1.3"/>
<path d="M219.7 160v1.3"/>
</g>
<path d="M123.9 51.5l1.2 1.2M125.1 51.5l-1.2 1.2M134 51.5l1.2 1.2M135.2 51.5l-1.2 1.2" fill="none" stroke="#000084" stroke-width=".18"/>
<g fill="#009600" stroke="#009600" stroke-width=".18">
<circle cx="132.1" cy="139.7" r=".46"/>
<circle cx="121.9" cy="139.7" r=".46"/>
<circle cx="78.7" cy="156.2" r=".46"/>
<circle cx="83.8" cy="156.2" r=".46"/>
<circle cx="113" cy="139.7" r=".46"/>
<circle cx="123.2" cy="118.1" r=".46"/>
<circle cx="59.7" cy="99.1" r=".46"/>
<circle cx="68.6" cy="99.1" r=".46"/>
<circle cx="107.9" cy="99.1" r=".46"/>
<circle cx="97.8" cy="99.1" r=".46"/>
<circle cx="86.4" cy="99.1" r=".46"/>
<circle cx="97.8" cy="116.8" r=".46"/>
<circle cx="120.6" cy="80" r=".46"/>
<circle cx="48.3" cy="120.7" r=".46"/>
<circle cx="36.8" cy="120.7" r=".46"/>
<circle cx="77.5" cy="120.7" r=".46"/>
<circle cx="39.4" cy="67.3" r=".46"/>
<circle cx="35.6" cy="67.3" r=".46"/>
<circle cx="30.5" cy="73.7" r=".46"/>
<circle cx="109.2" cy="67.3" r=".46"/>
<circle cx="88.9" cy="67.3" r=".46"/>
<circle cx="53.3" cy="67.3" r=".46"/>
<circle cx="66" cy="67.3" r=".46"/>
<circle cx="69.8" cy="67.3" r=".46"/>
<circle cx="80" cy="53.3" r=".46"/>
<circle cx="83.8" cy="67.3" r=".46"/>
<circle cx="54.6" cy="156.2" r=".46"/>
<circle cx="73.7" cy="156.2" r=".46"/>
<circle cx="39.4" cy="156.2" r=".46"/>
<circle cx="163.8" cy="33" r=".46"/>
<circle cx="163.8" cy="41.9" r=".46"/>
<circle cx="158.7" cy="41.9" r=".46"/>
<circle cx="146" cy="40.6" r=".46"/>
<circle cx="186.7" cy="118.1" r=".46"/>
<circle cx="203.2" cy="48.3" r=".46"/>
<circle cx="193" cy="59.7" r=".46"/>
<circle cx="203.2" cy="59.7" r=".46"/>
<circle cx="222.2" cy="57.2" r=".46"/>
<circle cx="222.2" cy="71.1" r=".46"/>
<circle cx="222.2" cy="48.3" r=".46"/>
<circle cx="222.2" cy="80" r=".46"/>
<circle cx="172.7" cy="74.9" r=".46"/>
<circle cx="176.5" cy="69.9" r=".46"/>
<circle cx="186.7" cy="54.6" r=".46"/>
<circle cx="186.7" cy="77.5" r=".46"/>
<circle cx="203.2" cy="71.1" r=".46"/>
<circle cx="203.2" cy="82.6" r=".46"/>
<circle cx="191.8" cy="82.6" r=".46"/>
<circle cx="141" cy="57.2" r=".46"/>
<circle cx="174" cy="59.7" r=".46"/>
<circle cx="141" cy="77.5" r=".46"/>
<circle cx="170.2" cy="77.5" r=".46"/>
<circle cx="123.2" cy="105.4" r=".46"/>
<circle cx="139.7" cy="33" r=".46"/>
<circle cx="139.7" cy="40.6" r=".46"/>
<circle cx="124.5" cy="33" r=".46"/>
<circle cx="177.8" cy="156.2" r=".46"/>
<circle cx="142.2" cy="139.7" r=".46"/>
<circle cx="147.3" cy="139.7" r=".46"/>
</g>
<g font-size="3.5" fill="#0000c2">
<text x="141.6" y="17.5">Kiss_SDR</text>
<text x="141.6" y="23.2">Rev</text>
<text x="151.1" y="23.2">0.2</text>
</g>
<g font-size="2.8" fill="#840000">
<text x="160.4" y="196.8">Title:</text>
<text x="170.1" y="196.8">kiss_sdr_r2</text>
</g>
<g font-size="2.1" fill="#840000">
<text x="160.4" y="189.9">Sheet:</text>
<text x="160.4" y="192.6">File:</text>
<text x="166.5" y="192.6">kiss_sdr_r2.kicad_sch</text>
<text x="160.4" y="202.8">KiCad</text>
<text x="160.4" y="200">Size:</text>
<text x="167.1" y="200">USLetter</text>
<text x="168.1" y="202.8">E.D.A.</text>
<text x="175.7" y="202.8">8.0.1</text>
<text x="182.4" y="200">Date:</text>
<text x="189.4" y="200">2024-04-03</text>
<text x="245.4" y="200.2">Rev:</text>
<text x="245.4" y="202.8">Id:</text>
<text x="249.5" y="202.8">1/1</text>
<text x="251.8" y="200.2">0.2</text>
</g>
<g font-size="1.8" fill="#840000">
<text x="35" y="11.9">1</text>
<text x="85" y="11.9">2</text>
<text x="135" y="11.9">3</text>
<text x="185" y="11.9">4</text>
<text x="235" y="11.9">5</text>
<text x="10.3" y="35.9">A</text>
<text x="267.7" y="35.9">A</text>
<text x="150.1" y="47.1">C18</text>
<text x="10.3" y="85.9">B</text>
<text x="267.7" y="85.9">B</text>
<text x="187.3" y="113.9">R15</text>
<text x="187.3" y="117.7">R16</text>
<text x="187.5" y="121.8">R17</text>
<text x="10.3" y="135.9">C</text>
<text x="267.7" y="135.9">C</text>
<text x="132.3" y="147.5">0.1uF</text>
<text x="147.6" y="147.5">0.1uF</text>
<text x="10.3" y="185.9">D</text>
<text x="267.7" y="185.9">D</text>
<text x="35" y="205.8">1</text>
<text x="85" y="205.8">2</text>
<text x="135" y="205.8">3</text>
<text x="185" y="205.8">4</text>
<text x="235" y="205.8">5</text>
</g>
<g font-size="1.8" fill="#006464">
<text x="162" y="29.1">+5V</text>
<text x="150.5" y="31.3">FB1</text>
<text x="115.6" y="37.7">0.1F</text>
<text x="116.8" y="40.9">C13</text>
<text x="135.2" y="37.7">R13</text>
<text x="142.5" y="38.4" transform="rotate(-90 142.5 38.4)">2.2K</text>
<text x="149.6" y="41.8">10uF</text>
<text x="159.4" y="40.2">FB2</text>
<text x="135.5" y="45.3">2.2K</text>
<text x="141.5" y="43.8">0.1F</text>
<text x="143" y="47.1">C16</text>
<text x="153.7" y="45.3">0.1uF</text>
<text x="164.5" y="44.7">0.1uF</text>
<text x="210.2" y="42.8">C26</text>
<text x="214.6" y="42.8">380pF</text>
<text x="62" y="51.7">filter_gnd1</text>
<text x="135.2" y="48.5">R14</text>
<text x="154.9" y="48.5">C19</text>
<text x="164.5" y="48.5">C20</text>
<text x="190.5" y="53.6">R18</text>
<text x="194.9" y="53.6">100R</text>
<text x="208.9" y="51">R23</text>
<text x="212.7" y="53.6">U4A</text>
<text x="214" y="51">10K</text>
<text x="62" y="54.2">filter_gnd2</text>
<text x="62.6" y="56.1">filter1</text>
<text x="84.8" y="56.7">filter2</text>
<text x="125.8" y="59.9">PWB1010L</text>
<text x="146.6" y="58">1A</text>
<text x="147.3" y="54.2">U5</text>
<text x="154.5" y="58.9" transform="rotate(-90 154.5 58.9)">VCC</text>
<text x="156.9" y="58">1B1</text>
<text x="193" y="58.6">R19</text>
<text x="208.4" y="55.5">+</text>
<text x="226.4" y="56.2">R24</text>
<text x="235" y="55.5">C27</text>
<text x="25" y="63.1">sig1</text>
<text x="44.1" y="65.6">1.1nF</text>
<text x="55.5" y="65.6">1.1nF</text>
<text x="71.8" y="64.4">L3</text>
<text x="78.7" y="65.6">C8</text>
<text x="146.6" y="60.6">2A</text>
<text x="156.9" y="65.6">1B4</text>
<text x="156.9" y="63.1">1B3</text>
<text x="156.9" y="60.6">1B2</text>
<text x="181.6" y="65.6">22nF</text>
<text x="193.7" y="65">22nF</text>
<text x="194.9" y="62.5">100R</text>
<text x="208.9" y="65.6">C25</text>
<text x="212.7" y="61.8">MC3307DR2D</text>
<text x="213.4" y="65.6">380pF</text>
<text x="226.6" y="60">100R</text>
<text x="234.3" y="61.2">10uF</text>
<text x="248.7" y="63.1">J4</text>
<text x="24.6" y="70.1">SMA</text>
<text x="24.9" y="66.9">J2</text>
<text x="46.2" y="70.7">C2</text>
<text x="58.3" y="70.7">C4</text>
<text x="70.5" y="66.6">2.54uH</text>
<text x="76.7" y="71">66.6pF</text>
<text x="84.3" y="71.6">L4</text>
<text x="90.3" y="67.2">C10</text>
<text x="92.8" y="70.7">0.1uF</text>
<text x="123.2" y="69.4">J310</text>
<text x="123.2" y="66.9">Q2</text>
<text x="146.6" y="68.2">S0</text>
<text x="146.6" y="70.7">S1</text>
<text x="156.9" y="70.7">2B1</text>
<text x="182.9" y="68.8">C21</text>
<text x="193.7" y="68.8">C24</text>
<text x="23.9" y="76.3">GND1</text>
<text x="36.3" y="77.1">BAV99</text>
<text x="47.6" y="75.2">2.5uH</text>
<text x="50.2" y="72.6">L1</text>
<text x="63.3" y="72.5">L2</text>
<text x="70.2" y="76.3">912pF</text>
<text x="71" y="73.9">C6</text>
<text x="89.4" y="74.3">912pF</text>
<text x="90.5" y="72.5">C9</text>
<text x="110.2" y="72.2">100K</text>
<text x="111.2" y="74.3">R7</text>
<text x="121.9" y="75.8">27R</text>
<text x="146.6" y="75.8">1~{OE}</text>
<text x="156.9" y="73.3">2B2</text>
<text x="156.9" y="75.8">2B3</text>
<text x="191.1" y="76.4">R20</text>
<text x="195.6" y="76.4">100R</text>
<text x="207.6" y="73.9">R22</text>
<text x="210.7" y="76.4">U4B</text>
<text x="212" y="74.5">10K</text>
<text x="248.6" y="75.8">Audio</text>
<text x="254.9" y="75.8">Out</text>
<text x="37.8" y="79.1">D1</text>
<text x="62.2" y="78.8">0.185uH</text>
<text x="80.3" y="78.6">0.185uH</text>
<text x="110.5" y="83.4">0.1F</text>
<text x="122.5" y="82.8">R9</text>
<text x="122.5" y="78.3">R8</text>
<text x="146.6" y="78.3">2~{OE}</text>
<text x="154.5" y="79.5" transform="rotate(-90 154.5 79.5)">GND</text>
<text x="156.9" y="82.8">SN74CBT3253</text>
<text x="156.9" y="78.3">2B4</text>
<text x="195.6" y="81.5">100R</text>
<text x="208.4" y="78.3">+</text>
<text x="226" y="82.9">100R</text>
<text x="226.9" y="78.8">R25</text>
<text x="237.5" y="78.3">C28</text>
<text x="109.9" y="86.6">C12</text>
<text x="121.9" y="85.3">27R</text>
<text x="181.6" y="88.5">22nF</text>
<text x="192.4" y="87.9">22nF</text>
<text x="209.5" y="86.6">MC3307DR2D</text>
<text x="236.9" y="84">10uF</text>
<text x="105.7" y="92.6">+5V</text>
<text x="182.9" y="91.7">C22</text>
<text x="192.4" y="91.7">C23</text>
<text x="88.6" y="98.7">U3A</text>
<text x="88.6" y="101.2">74LC74</text>
<text x="110.2" y="98.7">U3B</text>
<text x="110.2" y="101.2">74LC74</text>
<text x="119.7" y="98.7">Q_CLK</text>
<text x="68.8" y="103.1">0.1uF</text>
<text x="69.7" y="106.9">C5</text>
<text x="82.3" y="106.3">D</text>
<text x="87.2" y="105.3" transform="rotate(-90 87.2 105.3)">~{S}</text>
<text x="88.9" y="106.3">Q</text>
<text x="103.9" y="106.3">D</text>
<text x="108.8" y="105.3" transform="rotate(-90 108.8 105.3)">~{S}</text>
<text x="110.5" y="106.3">Q</text>
<text x="125.7" y="104.4">R10</text>
<text x="50.1" y="113.9">R4</text>
<text x="82.3" y="108.8">C</text>
<text x="87.2" y="112" transform="rotate(-90 87.2 112)">~{R}</text>
<text x="88.9" y="111.4">~{Q}</text>
<text x="103.9" y="108.8">C</text>
<text x="108.8" y="112" transform="rotate(-90 108.8 112)">~{R}</text>
<text x="110.5" y="111.4">~{Q}</text>
<text x="125.1" y="113.3">100R</text>
<text x="127.6" y="108.2">100R</text>
<text x="130.8" y="113.3">R11</text>
<text x="193" y="113.3">0R</text>
<text x="203.5" y="113.9">U6</text>
<text x="211.3" y="113.9">SI5351</text>
<text x="247.7" y="112.6">GND1</text>
<text x="40" y="119.6">C1</text>
<text x="48.9" y="116.4">10K</text>
<text x="60.6" y="119.9" transform="rotate(-90 60.6 119.9)">VCC</text>
<text x="62.1" y="116.4">U2</text>
<text x="193" y="117.1">0R</text>
<text x="203.7" y="117.7">CLK0</text>
<text x="37.5" y="126">100R</text>
<text x="40.6" y="124.1">0.1uF</text>
<text x="49.2" y="126">5.1K</text>
<text x="60.6" y="125.2" transform="rotate(-90 60.6 125.2)">GND</text>
<text x="120.7" y="124.1">I_CLK</text>
<text x="193.2" y="121">0R</text>
<text x="203.7" y="120.2">CLK1</text>
<text x="203.7" y="122.8">CLK2</text>
<text x="203.7" y="125.3">SCL</text>
<text x="38.7" y="128.5">R1</text>
<text x="50.1" y="128.5">R5</text>
<text x="60.6" y="127.9">74AHCT1G04</text>
<text x="75.6" y="126.6">CLK</text>
<text x="203.7" y="127.9">SDA</text>
<text x="203.7" y="130.4">GND</text>
<text x="110.7" y="136">+5V</text>
<text x="197.1" y="137.8">+5V</text>
<text x="203.7" y="132.9">VIN</text>
<text x="115.6" y="142.5">U3C</text>
<text x="135.3" y="138.7">R12</text>
<text x="135.3" y="142.5">10R</text>
<text x="27" y="149.5">pwr</text>
<text x="106.9" y="147.5">0.1uF</text>
<text x="122.8" y="148.4" transform="rotate(-90 122.8 148.4)">VCC</text>
<text x="140" y="149.7">U4C</text>
<text x="143.1" y="147.8" transform="rotate(-90 143.1 147.8)">V+</text>
<text x="154.5" y="147.5">10uF</text>
<text x="42.7" y="153.3">AO3401A</text>
<text x="45.6" y="150.7">Q3</text>
<text x="54.1" y="153.3">LD1117S50TR_SOT223</text>
<text x="62.1" y="150.7">U1</text>
<text x="76.4" y="151">+5V</text>
<text x="82.3" y="150.7">+5V</text>
<text x="108.5" y="151">C11</text>
<text x="132" y="151.4">C14</text>
<text x="143.1" y="152.3" transform="rotate(-90 143.1 152.3)">V-</text>
<text x="147.2" y="151.4">C15</text>
<text x="153.6" y="151.4">C17</text>
<text x="173" y="152">PWR_FLAG</text>
<text x="58.9" y="157.1">VI</text>
<text x="64.4" y="160.8" transform="rotate(-90 64.4 160.8)">GND</text>
<text x="65.4" y="157.1">VO</text>
<text x="80.4" y="160.4">R6</text>
<text x="89.4" y="157.1">PWR_FLAG</text>
<text x="111.2" y="158.3">GND</text>
<text x="112.9" y="161.1">74LC74</text>
<text x="122.8" y="157.7" transform="rotate(-90 122.8 157.7)">GND</text>
<text x="130.3" y="160.9">GND</text>
<text x="140.5" y="160.9">GND GND</text>
<text x="151.9" y="160.9">GND</text>
<text x="184.2" y="157.1">GND1</text>
<text x="27.8" y="162.2">J1</text>
<text x="32.3" y="163.4">GND</text>
<text x="40.6" y="166">R2</text>
<text x="47.9" y="164.1">0.1uF</text>
<text x="48.3" y="166">R3</text>
<text x="50.6" y="162.2">C3</text>
<text x="68.5" y="164.9">10uF</text>
<text x="70.7" y="162.7">C7</text>
<text x="79.3" y="162.4">2.2K</text>
<text x="80" y="167.2">D2</text>
<text x="120.1" y="166">GND</text>
<text x="137.4" y="162.9">MC3307DR2D</text>
<text x="176" y="163.4">GND</text>
<text x="204" y="166">GND</text>
<text x="210.3" y="166">GND</text>
<text x="217.9" y="166">GND</text>
<text x="40.6" y="168.5">100K</text>
<text x="48.3" y="168.5">10K</text>
<text x="52.8" y="168.5">GND</text>
<text x="61.7" y="168.5">GND</text>
<text x="71.9" y="168.5">GND</text>
<text x="37.3" y="174.6">GND</text>
<text x="45.2" y="174.9">GND</text>
<text x="77" y="176.1">GND</text>
</g>
<g font-size="1.8" fill="#0000c2">
<text x="189.8" y="39.7">OPA2356xxD</text>
<text x="189.9" y="41.7">OPA1662</text>
<text x="189.9" y="44.2">LM4562</text>
<text x="190.5" y="46.7">LM3261</text>
<text x="112.3" y="50.8">PWB1010LC</text>
<text x="112.5" y="48.3">Coilcraft</text>
<text x="188.4" y="48.9">MC3307DR2D</text>
<text x="46.4" y="62">Highpass</text>
<text x="56.1" y="62">2MHz</text>
<text x="68.1" y="62">10MHz</text>
<text x="75.5" y="62">-15MHz</text>
<text x="84.4" y="62">BPF</text>
<text x="224.8" y="67.7">FC=100KHz</text>
<text x="157.5" y="87.4">74CBT3253</text>
<text x="160.7" y="89.9">FST3253</text>
<text x="37.8" y="140">SI5351</text>
<text x="45.7" y="140">Output</text>
</g>
<g font-size="1.8" fill="#a90000">
<text x="125" y="46.7">1 TR1</text>
<text x="132.6" y="46.7">6</text>
<text x="125" y="51.8">2</text>
<text x="132.6" y="51.8">5</text>
<text x="125" y="56.9">3</text>
<text x="132.6" y="56.9">4</text>
<text x="144.1" y="56.9">7</text>
<text x="144.1" y="59.4">9</text>
<text x="153.4" y="54.7" transform="rotate(-90 153.4 54.7)">16</text>
<text x="161.9" y="59.4">5</text>
<text x="161.9" y="56.9">6</text>
<text x="206.3" y="59.4">2</text>
<text x="206.3" y="54.4">3</text>
<text x="219" y="56.9">1</text>
<text x="120.4" y="64.2" transform="rotate(-90 120.4 64.2)">2</text>
<text x="161.9" y="64.5">3</text>
<text x="161.9" y="62">4</text>
<text x="247.1" y="65.8">T</text>
<text x="30.2" y="71.8" transform="rotate(-90 30.2 71.8)">2</text>
<text x="33.6" y="67.1">1</text>
<text x="39.1" y="70.6" transform="rotate(-90 39.1 70.6)">3</text>
<text x="113.6" y="67.1">3</text>
<text x="120.4" y="71.8" transform="rotate(-90 120.4 71.8)">1</text>
<text x="161.2" y="69.6">10</text>
<text x="246.9" y="68.3">R</text>
<text x="246.9" y="70.9">S</text>
<text x="32.3" y="73.4">1</text>
<text x="45" y="73.4">2</text>
<text x="143.5" y="77.2">15</text>
<text x="144.1" y="74.7">1</text>
<text x="161.2" y="72.1">11</text>
<text x="161.2" y="74.7">12</text>
<text x="161.2" y="77.2">13</text>
<text x="206.3" y="77.2">5</text>
<text x="153.4" y="82" transform="rotate(-90 153.4 82)">8</text>
<text x="206.3" y="82.3">6</text>
<text x="219" y="79.8">7</text>
<text x="79.3" y="105.2">2</text>
<text x="79.3" y="107.7">3</text>
<text x="86.1" y="102.3" transform="rotate(-90 86.1 102.3)">4</text>
<text x="92" y="105.2">5</text>
<text x="100.3" y="107.7">11</text>
<text x="100.3" y="105.2">12</text>
<text x="107.7" y="102.9" transform="rotate(-90 107.7 102.9)">10</text>
<text x="113.6" y="105.2">9</text>
<text x="59.4" y="113.7" transform="rotate(-90 59.4 113.7)">5</text>
<text x="92" y="110.2">6</text>
<text x="113.6" y="110.2">8</text>
<text x="86.1" y="115" transform="rotate(-90 86.1 115)">1</text>
<text x="107.7" y="115.6" transform="rotate(-90 107.7 115.6)">13</text>
<text x="201.2" y="116.6">1</text>
<text x="201.2" y="119.1">2</text>
<text x="52.6" y="120.4">2</text>
<text x="73" y="120.4">4</text>
<text x="201.2" y="121.7">3</text>
<text x="201.2" y="124.2">4</text>
<text x="59.4" y="129" transform="rotate(-90 59.4 129)">3</text>
<text x="201.2" y="126.7">5</text>
<text x="201.2" y="129.3">6</text>
<text x="201.2" y="131.8">7</text>
<text x="121.7" y="143.6" transform="rotate(-90 121.7 143.6)">14</text>
<text x="142" y="143.6" transform="rotate(-90 142 143.6)">8</text>
<text x="31.7" y="156">2</text>
<text x="31.7" y="153.4">3</text>
<text x="31.7" y="150.9">4</text>
<text x="42.5" y="156">3</text>
<text x="50.1" y="156">2</text>
<text x="56.4" y="156">3</text>
<text x="69.1" y="156">2</text>
<text x="142" y="155" transform="rotate(-90 142 155)">4</text>
<text x="31.7" y="158.5">1</text>
<text x="121.7" y="160.7" transform="rotate(-90 121.7 160.7)">7</text>
<text x="46.7" y="163.3" transform="rotate(-90 46.7 163.3)">1</text>
<text x="63.2" y="163.3" transform="rotate(-90 63.2 163.3)">1</text>
</g>
<g font-size="1.8" fill="#0f0f0f">
<text x="134.6" y="67">CLK_RX_Q14</text>
<text x="134.6" y="69.5">CLK_RX_I 2</text>
<text x="134.6" y="105.1">CLK_RX_Q</text>
<text x="134.6" y="110.1">CLK_RX_I</text>
<text x="181.6" y="124.1">SCL</text>
<text x="181.6" y="126.7">SDA</text>
<text x="43.2" y="136.8">SMP_CLK</text>
<text x="36.8" y="153.3">SCL</text>
<text x="36.8" y="150.8">SDA</text>
</g>
<g font-size="1.8" fill="#009600">
<text x="191.1" y="82.1">R21</text>
<text x="177.8" y="114">SMP_CLK R15</text>
</g>
</svg>
